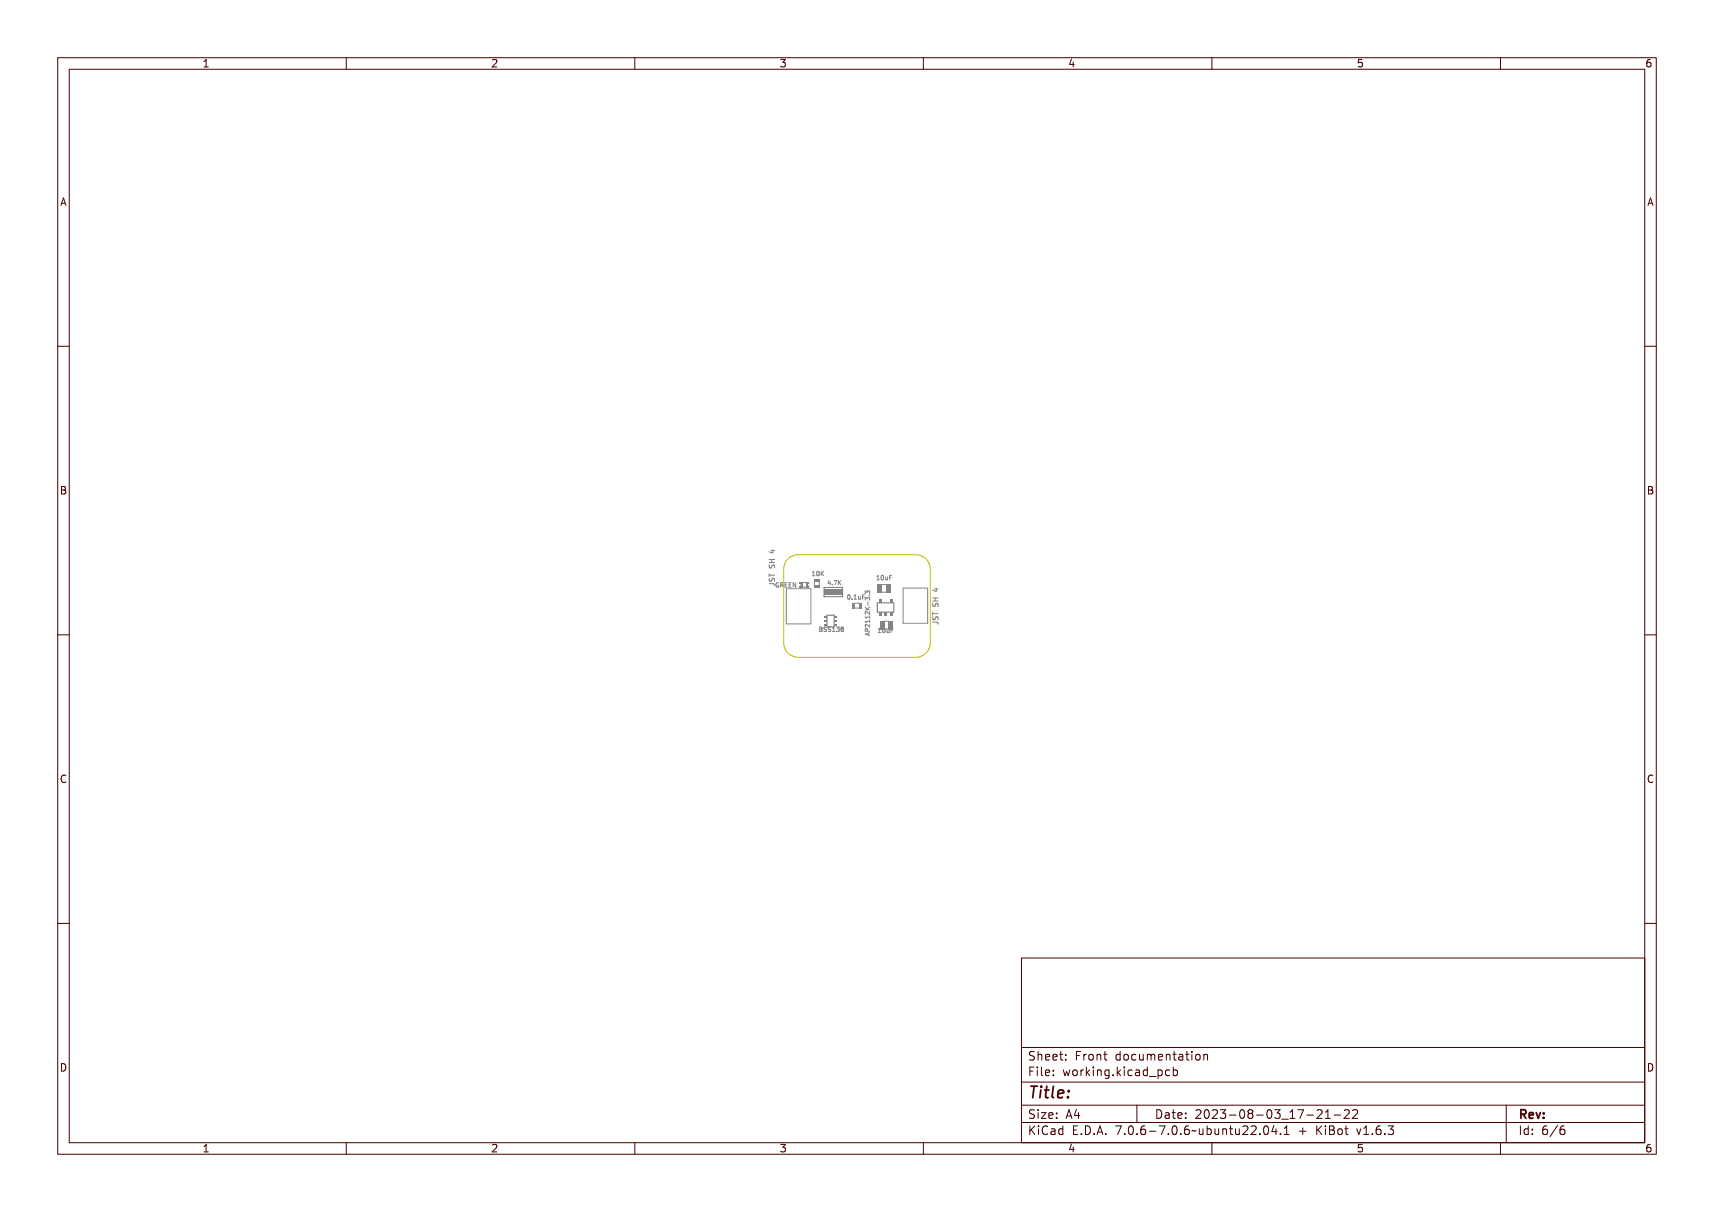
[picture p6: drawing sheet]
<svg xmlns="http://www.w3.org/2000/svg" width="297mm" height="210mm" viewBox="0 0 297 210" stroke-linecap="round" stroke-linejoin="round" font-family="sans-serif">
<g fill="none" stroke="#848484" stroke-width=".17">
<path d="M133.3 99.4v.5M133.3 99.7h.9M133.3 97.5h.9M133.3 96.9h.9M133.3 97.9l.1 .5h.2l.2-.4 .2-.1 .2 .2v.3M133.4 99.5h.1v.2h.8v.2h-.8v.2h-.1zM133.4 97.3h.9v.1h-.4v.3h.4v.1h-.9v-.1h.4v-.3h-.4zM133.4 95.9h.6l.1-.2 .2 .3h-.2v.4h-.1l-.6-.4zM133.5 98.1h.1a.18 .18 0 0 0 0 .3 .18 .18 0 0 0 .2-.1 .29 .29 0 0 1 .5-.2 .29 .29 0 0 1-.1 .5v-.1a.22 .22 0 0 0 0-.3 .22 .22 0 0 0-.3 0 .22 .22 0 0 0 0 .3 .29 .29 0 0 1-.4 0 .29 .29 0 0 1 0-.4zM133.5 96h.5v.3zM133.6 95.4h.6M133.7 96.9v.6"/>
<path d="M133.9 95.3v.5l-.7-.2M140.7 99.1l.3-.1v.7l.2 .1h-.5l.2-.1v-.6l-.2 .1zM141.4 99.1v-.1a.37 .37 0 0 1 .4 .4 .37 .37 0 0 1-.4 .4l-.1-.2zM141.5 99.1a.31 .31 0 0 1 .2 .3 .31 .31 0 0 1-.2 .3zM141.9 99h.1v.4l.5-.4-.3 .3 .3 .5h-.2l-.2-.4-.1 .4h-.1zM152.3 99.8l.3-.1v.7l.1 .1h-.4l.2-.1v-.6l-.2 .1zM152.9 99.8h.1a.37 .37 0 0 1 .3 .3 .37 .37 0 0 1-.3 .4l-.1-.2zM153 99.8a.31 .31 0 0 1 .2 .3 .31 .31 0 0 1-.2 .3zM153.5 99.9h.1l.1 .5 .2-.5v.6l-.1-.1a.18 .18 0 0 1-.2 .1 .18 .18 0 0 1-.1-.2zM154.2 99.7h.4l-.3 .1v.3h.3h-.3v.4h-.1zM133.3 101.1l.8 .1M133.3 100.2v.4l.2 .1 .2-.1 .2-.4h.2l.1 .5"/>
<path d="M133.4 101.1h.6a.26 .26 0 0 1 .3 .2 .26 .26 0 0 1-.1 .3 .21 .21 0 0 0 .1-.2 .21 .21 0 0 0-.3-.2h-.5v.2h-.1zM133.5 100.3l.1 .1a.18 .18 0 0 0 0 .3 .18 .18 0 0 0 .2-.2 .29 .29 0 0 1 .5-.2 .29 .29 0 0 1-.1 .5 .22 .22 0 0 0 0-.3 .22 .22 0 0 0-.3-.1 .22 .22 0 0 0 0 .3 .29 .29 0 0 1-.4 0 .29 .29 0 0 1 0-.4zM134.4 101.1l.3-.1 .1 .2a.27 .27 0 0 0-.4 .2 .27 .27 0 0 0 .3 .3l-.1-.3h.2v.3a.37 .37 0 0 1-.5-.1 .37 .37 0 0 1 .1-.5zM135 101h.2a.21 .21 0 0 1 .2 .2 .21 .21 0 0 1-.1 .2l.2 .4-.3-.3h-.1v.3h-.1zM135.1 101.1h.1a.14 .14 0 0 1 .1 .1 .14 .14 0 0 1-.1 .2h-.1zM135.6 101h.5l-.4 .1v.2h.4l-.4 .1v.3l.4 .1h-.5zM136.2 101h.5l-.3 .1v.2h.3l-.3 .1v.3l.3 .1h-.5zM136.8 101h.2l.2 .6v-.6h.1v.8h-.1l-.3-.7v.7h-.1zM137.4 101l.5 .7v-.7M138.6 101a.3 .3 0 0 1 .2 .3 .3 .3 0 0 1-.2 .3M139 101.7h.7M139 100.9h.7"/>
<path d="M140.2 101a.27 .27 0 0 0-.3 .3 .27 .27 0 0 0 .3 .3M142 109h.3M142.3 109l.1 .1M142.4 108.7l-.4-.1v.8h.3M142.4 109h-.1M142.7 108.7h.2a.18 .18 0 0 1 .2 .1 .18 .18 0 0 1-.1 .3 .21 .21 0 0 1 .2 .2 .21 .21 0 0 1-.3 .2h-.2zM142.8 109.1h.1a.14 .14 0 0 1 .2 .1 .14 .14 0 0 1-.2 .2h-.1zM142.8 108.8h.2v.2h-.2zM143.4 108.7h.3v.1h-.3a.18 .18 0 0 0 .1 .2 .18 .18 0 0 0 .2 .1 .23 .23 0 0 1 0 .3 .23 .23 0 0 1-.4-.1l.1 .1a.18 .18 0 0 0 .3-.2 .18 .18 0 0 0-.3-.1zM143.6 100.6h.2v.5v.3l-.1-.2h-.3zM143.7 100.7v.4h-.3zM144 108.7h.4v.1h-.3a.18 .18 0 0 0 0 .2 .18 .18 0 0 0 .2 .1 .23 .23 0 0 1 0 .3 .23 .23 0 0 1-.4-.1l.1 .1a.18 .18 0 0 0 .3-.2 .18 .18 0 0 0-.3-.1z"/>
<path d="M144.1 101.2h.2v.2h-.2zM144.6 100.6h.4l-.2 .8h-.2l.3-.7zM144.6 108.7h.3v.7l.1 .1h-.4l.2-.1v-.6h-.2zM145.2 100.6v.4l.5-.4-.3 .3 .3 .5-.4-.4-.1 .4zM145.2 108.7a.21 .21 0 0 1 .4 0 .21 .21 0 0 1-.1 .4 .23 .23 0 0 1 0 .3 .23 .23 0 0 1-.3-.1l.1 .1a.17 .17 0 0 0 .2-.1 .17 .17 0 0 0-.2-.2v-.1a.16 .16 0 0 0 .2-.1 .16 .16 0 0 0-.1-.2 .16 .16 0 0 0-.2 .1zM145.9 108.7a.21 .21 0 0 1 .3 0 .21 .21 0 0 1-.1 .4 .22 .22 0 0 1 .1 .3 .22 .22 0 0 1-.3 0 .22 .22 0 0 1 0-.3l-.1-.2zM147 103.2l.1-.1a.37 .37 0 0 1 .3 .4 .37 .37 0 0 1-.3 .4l-.2-.2zM147.1 103.2a.31 .31 0 0 1 .2 .3 .31 .31 0 0 1-.2 .3zM147.7 103.7h.1v.2h-.1zM148.2 103.2l.3-.1v.7l.1 .1h-.4l.2-.1v-.6h-.2zM148.8 103.3h.1l.1 .5 .2-.5v.6v-.1a.18 .18 0 0 1-.3 .1 .18 .18 0 0 1-.1-.2zM149.5 103.1h.4l-.3 .1v.2h.3l-.3 .1v.4h-.1z"/>
<path d="M150 108.7l.7-.2-.2 .1v.3l.2 .2-.7-.3zM150 106.8h.6l.1-.1v.4l-.1-.2h-.5v.2h-.1zM150 106.2h.6l.1-.2v.4l-.1-.1h-.5v.2h-.1zM150 104.7l.3 .3 .4-.3v.1l-.4 .3 .4 .1v.1h-.7v-.1h.3zM150 107.4l.3-.1 .3 .3 .1-.3v.5l-.5-.4-.1 .1v.2h-.1zM150 105.5h.3l.3 .3 .1-.4v.5l-.5-.4-.1 .1v.3h-.1zM150 103.6h.2l.1 .1a.23 .23 0 0 1 .4-.1 .23 .23 0 0 1-.1 .4v-.1a.17 .17 0 0 0-.1-.3 .17 .17 0 0 0-.1 .3h-.1a.16 .16 0 0 0-.1-.2 .16 .16 0 0 0-.2 .1 .16 .16 0 0 0 .1 .2l-.1-.1zM150 102.4l.2-.1 .1 .2a.23 .23 0 0 1 .4-.1 .23 .23 0 0 1-.1 .4v-.1a.17 .17 0 0 0-.1-.3 .17 .17 0 0 0-.1 .2h-.1a.16 .16 0 0 0-.1-.2 .16 .16 0 0 0-.2 .1 .16 .16 0 0 0 .1 .2h-.1zM150 107.9h.3l.1 .3h.3v.2h-.7zM150.1 108.8l.3-.1v.2zM150.1 108h.2v.2h-.2zM150.4 104.3l.1 .2z"/>
<path d="M150.5 109.7v.4M150.6 103.1h.1v.1h-.1zM150.7 109.6l-.8 .3 .8 .3M152.5 108.9h.3v.7h.2h-.4h.1v-.6h-.2zM153.2 109l.1-.1a.37 .37 0 0 1 .3 .4 .37 .37 0 0 1-.3 .3l-.2-.2zM153.3 109a.31 .31 0 0 1 .2 .3 .31 .31 0 0 1-.2 .3zM153.8 109.1h.1l.1 .5 .2-.5v.5h-.1a.18 .18 0 0 1-.2 .1 .18 .18 0 0 1-.1-.3zM154.4 108.9h.5l-.4 .1v.2h.3l-.3 .1v.3h-.1zM161.6 107.8h.8l.1 .3M161.6 106.1v.5M161.6 106.3h.9M161.6 104.1h.9"/>
<path d="M161.6 103.6h.9M161.7 104.5v.5h.3l.1-.4 .3-.1 .1 .2v.4M161.7 106.9l-.1 .3 .2 .2 .2-.1 .2-.4h.3v.5M161.8 107.8h.6a.26 .26 0 0 1 .3 .2 .26 .26 0 0 1-.2 .3 .21 .21 0 0 0 .1-.3 .21 .21 0 0 0-.2-.1h-.5v.2h-.1zM161.8 106.1h.1v.3h.8v.1h-.8v.3h-.1zM161.8 103.9h.9v.1h-.5v.4h.5v.1h-.9v-.1h.3v-.4h-.3zM161.8 102.5h.6l.1-.1 .2 .2h-.2v.4h-.2l-.5-.3zM161.8 107h.1a.21 .21 0 0 0 0 .3 .21 .21 0 0 0 .3 0 .21 .21 0 0 0 0-.2 .28 .28 0 0 1 .4 0 .28 .28 0 0 1-.1 .4v-.1a.22 .22 0 0 0 .1-.3 .22 .22 0 0 0-.3 0 .22 .22 0 0 0-.1 .3 .29 .29 0 0 1-.4 0 .29 .29 0 0 1 0-.4zM161.8 104.7l.1 .1a.18 .18 0 0 0 0 .3 .18 .18 0 0 0 .2-.2 .29 .29 0 0 1 .5-.1 .29 .29 0 0 1-.1 .4 .22 .22 0 0 0 .1-.3 .22 .22 0 0 0-.3-.1 .22 .22 0 0 0-.1 .3 .29 .29 0 0 1-.4 0 .29 .29 0 0 1 0-.4zM161.9 102.6h.5v.3zM161.9 102h.6M162.1 103.6v.5"/>
<path d="M162.2 101.9v.6l-.6-.2"/>
<circle cx="141.5" cy="99.4" r=".07"/>
<circle cx="138.7" cy="101.7" r=".08"/>
<circle cx="146" cy="108.9" r=".13"/>
<circle cx="146" cy="109.2" r=".15"/>
<circle cx="147.2" cy="103.5" r=".07"/>
<circle cx="153.1" cy="100.1" r=".07"/>
<circle cx="153.4" cy="109.3" r=".07"/>
</g>
<g fill="#848484">
<path d="M138.5 101.6h.2v.2h-.2z" fill-rule="evenodd"/>
<path d="M138.6 101.7l.4 .1z" fill-rule="evenodd"/>
<path d="M138.8 100.9h.2v.9h-.2z" fill-rule="evenodd"/>
<path d="M139.7 101.6h.5v.2h-.5z" fill-rule="evenodd"/>
<path d="M139.7 101h.2v.6h-.2z" fill-rule="evenodd"/>
<path d="M139.9 101.5l.1 .1z" fill-rule="evenodd"/>
<path d="M139.9 101l.1 .1z" fill-rule="evenodd"/>
<path d="M138.5 100.9h.3v.2h-.3z" fill-rule="evenodd"/>
<path d="M139.7 100.9h.5v.2h-.5z" fill-rule="evenodd"/>
</g>
<path d="M156.5 101.9h4.2v6.1h-4.2z" fill="none" stroke="#848484" stroke-width=".17"/>
<path d="M142.8 101.8h3.2v1.6h-3.2z" fill="none" stroke="#848484" stroke-width=".2"/>
<path d="M142.8 102.1h3.1v1h-3.1z" fill-rule="evenodd" fill="#848484"/>
<path d="M153.2 107.6h.7" fill="none" stroke="#848484" stroke-width=".17"/>
<g fill="#848484">
<path d="M153.9 107.6h.8v1.4h-.8z" fill-rule="evenodd"/>
<path d="M152.5 107.6h.7v1.4h-.7z" fill-rule="evenodd"/>
</g>
<path d="M152 104.4h2.9v1.7h-2.9z" fill="none" stroke="#848484" stroke-width=".2"/>
<g fill="#848484">
<path d="M152.3 103.8h.5v.6h-.5z" fill-rule="evenodd"/>
<path d="M152.3 106.1h.5v.7h-.5z" fill-rule="evenodd"/>
<path d="M153.2 106.1h.5v.7h-.5z" fill-rule="evenodd"/>
<path d="M154.2 103.8h.5v.6h-.5z" fill-rule="evenodd"/>
<path d="M154.2 106.1h.5v.7h-.5z" fill-rule="evenodd"/>
</g>
<path d="M152.8 101.3h.8M152.8 102.6h.8" fill="none" stroke="#848484" stroke-width=".17"/>
<g fill="#848484">
<path d="M152.1 101.2h.8v1.5h-.8z" fill-rule="evenodd"/>
<path d="M153.6 101.2h.7v1.5h-.7z" fill-rule="evenodd"/>
</g>
<path d="M136.3 102h4.2v6.1h-4.2zM141.1 100.8v.7M142 100.8v.7" fill="none" stroke="#848484" stroke-width=".17"/>
<g fill="#848484">
<path d="M141.1 100.3h.9v.5h-.9z" fill-rule="evenodd"/>
<path d="M141.1 101.4h.9v.5h-.9z" fill-rule="evenodd"/>
</g>
<path d="M148.2 104.5h.7M148.2 105.4h.7" fill="none" stroke="#848484" stroke-width=".17"/>
<g fill="#848484">
<path d="M147.7 104.5h.5v.9h-.5z" fill-rule="evenodd"/>
<path d="M148.9 104.5h.5v.9h-.5z" fill-rule="evenodd"/>
</g>
<path d="M143.3 108.6v-2h1.3v2" fill="none" stroke="#848484" stroke-width=".2"/>
<g fill="#848484">
<path d="M142.9 108.1h.3v.3h-.3z" fill-rule="evenodd"/>
<path d="M144.6 108.1h.4v.3h-.4z" fill-rule="evenodd"/>
<path d="M142.9 107.5h.3v.2h-.3z" fill-rule="evenodd"/>
<path d="M144.6 107.5h.4v.2h-.4z" fill-rule="evenodd"/>
<path d="M142.9 106.8h.3v.3h-.3z" fill-rule="evenodd"/>
<path d="M144.6 106.8h.4v.3h-.4z" fill-rule="evenodd"/>
</g>
<path d="M136.8 96.7l1-.5 .5-.1h20.4a2.54 2.54 0 0 1 2.5 2.6v12.7a2.54 2.54 0 0 1-2.5 2.5h-20.4a2.54 2.54 0 0 1-2.5-2.5v-12.7a2.53 2.53 0 0 1 1-2z" fill="none" stroke="#c2c200" stroke-width=".17"/>
<g fill="none" stroke="#480000" stroke-width=".17">
<path d="M10 10h277v190h-277zM12 12h273v186h-273zM60 10v2M110 10v2M160 10v2M210 10v2M260 10v2M10 60h2M285 60h2M10 110h2M285 110h2M10 160h2"/>
<path d="M285 160h2M177 166h108v32h-108zM60 198v2M110 198v2M160 198v2M177 181.5h108M177 187.5h108M177 191.5h108M177 194.5h108M178.1 195.2h.2v.6l.6-.6h.3l-.6 .6 .6 .8h-.2l-.5-.7-.2 .2v.5h-.2zM178.2 185h.9v.2h-.7v.4h.6v.2h-.6v.7h-.2zM178.3 182.4l.5-.1h.2v.2a.31 .31 0 0 0-.5-.1 .31 .31 0 0 0 0 .5 .5 .5 0 0 1 .6 .6 .5 .5 0 0 1-.8 .2l-.1-.2a.34 .34 0 0 0 .4 .1 .34 .34 0 0 0 .1-.5 .47 .47 0 0 1-.5-.2 .47 .47 0 0 1 .1-.5z"/>
<path d="M178.3 192.5l.5-.1h.2v.2a.31 .31 0 0 0-.5-.1 .31 .31 0 0 0 0 .5 .5 .5 0 0 1 .6 .6 .5 .5 0 0 1-.8 .2l-.1-.2a.34 .34 0 0 0 .4 .1 .34 .34 0 0 0 .1-.5 .47 .47 0 0 1-.5-.2 .47 .47 0 0 1 .1-.5zM179.4 182.2h.2v.6a.35 .35 0 0 1 .4-.1 .35 .35 0 0 1 .2 .4v.6h-.2v-.8h-.4v.8h-.2zM179.5 185.4h.4v.9h.4v.2h-.9v-.2h.3v-.8h-.2zM179.5 192.8h.4v.9h.4v.1h-.9v-.1h.3v-.8h-.2zM179.5 195.6h.4v.9h.4v.1h-.9v-.1h.3v-.8h-.2zM179.7 184.9h.2v.3h-.2zM179.7 192.3h.2v.3h-.2zM179.7 195.1h.2v.3h-.2zM180.6 184.9h.4v1.3l.4 .1v.2l-.5-.2v-1.2h-.3zM180.6 192.8h.8v.1l-.6 .8h.6v.1h-.8v-.1l.6-.8h-.6zM180.7 182.8a.49 .49 0 0 1 .6-.1 .49 .49 0 0 1 .2 .5h-.8a.42 .42 0 0 0 .3 .4 .42 .42 0 0 0 .4-.1v.2a.6 .6 0 0 1-.8-.1 .6 .6 0 0 1 .1-.8zM180.7 195.4l.5-.2h.3v.2a.43 .43 0 0 0-.6 0 .43 .43 0 0 0-.2 .5 .43 .43 0 0 0 .2 .5 .43 .43 0 0 0 .6 0v.2a.66 .66 0 0 1-.8-.1 .66 .66 0 0 1-.1-.8z"/>
<path d="M180.8 182.9l.4-.1 .1 .3h-.6zM181.8 195.6h.2a.45 .45 0 0 1 .5 0 .45 .45 0 0 1 .1 .4v.6h-.1v-.1a.38 .38 0 0 1-.5 .2 .38 .38 0 0 1-.2-.5 .38 .38 0 0 1 .4-.2h.3a.35 .35 0 0 0-.3-.4 .35 .35 0 0 0-.4 .2zM181.9 182.8a.49 .49 0 0 1 .6-.1 .49 .49 0 0 1 .2 .5h-.8a.42 .42 0 0 0 .3 .4 .42 .42 0 0 0 .5-.1v.2a.6 .6 0 0 1-.9-.1 .6 .6 0 0 1 .1-.8zM181.9 185.5a.49 .49 0 0 1 .6-.1 .49 .49 0 0 1 .2 .5h-.8a.42 .42 0 0 0 .3 .4 .42 .42 0 0 0 .5-.1v.2a.6 .6 0 0 1-.9-.1 .6 .6 0 0 1 .1-.8zM181.9 192.9a.49 .49 0 0 1 .6-.1 .49 .49 0 0 1 .2 .5h-.8a.42 .42 0 0 0 .3 .4 .42 .42 0 0 0 .5-.1v.2a.6 .6 0 0 1-.9-.1 .6 .6 0 0 1 .1-.8zM182 196.2l.5-.1a.31 .31 0 0 1-.2 .4 .31 .31 0 0 1-.4-.1zM182 182.9l.4-.1 .1 .3h-.6zM182 185.6l.4-.1 .1 .3h-.6zM182 193l.4-.1 .1 .3h-.6zM183 195.7l.4-.2 .2 .2v-.6h.2v1.5h-.2v-.1a.42 .42 0 0 1-.5 .1 .42 .42 0 0 1-.2-.5zM183.2 195.8l.1-.1a.4 .4 0 0 1 .3 .4 .4 .4 0 0 1-.3 .4l-.2-.2zM183.2 182.3h.2v.4h.4v.1h-.4l.1 .8h.3v.1h-.2a.3 .3 0 0 1-.4-.3v-.6h-.3v-.1h.3z"/>
<path d="M183.3 185.4h.2v.3h-.2zM183.3 186.2h.2v.3h-.2zM183.3 192.8h.2v.3h-.2zM183.3 193.6h.2v.2h-.2zM184.5 182.7h.2v.3h-.2zM184.5 183.5h.2v.2h-.2zM185.2 185.4h.2l.2 .8 .1-.5h.2l.2 .5 .1-.8h.2l-.2 1.1h-.2l-.2-.7-.2 .7h-.1zM185.4 195.2h.9v.2h-.7v.4h.6v.2h-.6v.5h.7v.1h-.9zM185.7 192.4h.2l.5 1.4h-.2l-.1-.3h-.5l-.1 .3h-.2zM185.8 192.6l.2 .7h-.4zM186.6 182.3h.9v.2h-.7v.4h.6v.2h-.6v.6h-.2zM186.7 185.5a.52 .52 0 0 1 .8 .4 .52 .52 0 0 1-.8 .4l-.1-.4z"/>
<path d="M186.8 185.6l.1-.1a.39 .39 0 0 1 .4 .4 .39 .39 0 0 1-.4 .4l-.1-.2zM186.9 196.4h.2v.2h-.2zM187.1 192.4h.2v.9h.2v.2h-.2v.3h-.2v-.3h-.6v-.2zM187.1 192.6v.7h-.4zM187.8 195.2a.76 .76 0 0 1 .9 .7 .76 .76 0 0 1-.9 .7zM188 195.4a.57 .57 0 0 1 .5 .5 .57 .57 0 0 1-.5 .6zM188 182.7h.2v.2a.3 .3 0 0 1 .3-.3 .3 .3 0 0 1 .3 .3 .37 .37 0 0 0-.5-.1 .37 .37 0 0 0-.1 .4v.5h-.2zM188 185.4h.2v.2a.3 .3 0 0 1 .3-.3 .3 .3 0 0 1 .3 .3 .37 .37 0 0 0-.5-.1 .37 .37 0 0 0-.1 .4v.6h-.2zM189.1 184.9h.1v.9l.5-.4h.2l-.4 .4 .5 .7h-.2l-.4-.6-.2 .1v.5h-.1zM189.1 182.8a.52 .52 0 0 1 .8 .4 .52 .52 0 0 1-.8 .4l-.1-.4zM189.2 182.9l.1-.1a.39 .39 0 0 1 .4 .4 .39 .39 0 0 1-.4 .4l-.1-.2zM189.3 196.4h.3v.2h-.3z"/>
<path d="M190.2 182.7h.2v.1a.35 .35 0 0 1 .4-.1 .35 .35 0 0 1 .3 .4v.6h-.2l-.1-.8h-.3l-.1 .8h-.2zM190.3 185.4h.4v.9h.4v.2h-.9v-.2h.4v-.8h-.3zM190.5 195.2h.3l.4 1.4h-.2l-.1-.3h-.5l-.1 .3h-.2zM190.6 184.9h.1v.3h-.1zM190.6 195.4l.2 .7h-.4zM191.4 185.4h.2v.1a.35 .35 0 0 1 .4-.1 .35 .35 0 0 1 .3 .4v.7h-.2l-.1-.9h-.3l-.1 .9h-.2zM191.7 182.3h.1v.4h.4v.1h-.4l.1 .8h.3v.1h-.2a.3 .3 0 0 1-.3-.3v-.6h-.3v-.1h.3zM191.7 196.4h.3v.2h-.3zM192.7 185.5l.3-.2 .3 .2v-.1h.2v1a.53 .53 0 0 1-.8 .4v-.2a.36 .36 0 0 0 .4 .1 .36 .36 0 0 0 .2-.4l-.1 .1a.53 .53 0 0 1-.7-.3 .53 .53 0 0 1 .2-.6zM192.8 185.6l.1-.1a.39 .39 0 0 1 .4 .4 .39 .39 0 0 1-.4 .4l-.1-.2zM193.8 195.2h.9l-.5 1.4h-.2l.5-1.2h-.7zM193.9 182.8l.3-.2 .3 .2v-.6h.2v1.5h-.2v-.1a.42 .42 0 0 1-.6 .1 .42 .42 0 0 1-.1-.5z"/>
<path d="M194.1 182.8a.4 .4 0 0 1 .4 .4 .4 .4 0 0 1-.4 .4l-.2-.4zM194.1 186.2h.3v.3h-.3zM195.1 184.9h.2v.9l.4-.4h.3l-.5 .4 .5 .7h-.2l-.4-.6-.1 .1v.5h-.2zM195.1 182.8a.52 .52 0 0 1 .8 .4 .52 .52 0 0 1-.8 .4l-.1-.4zM195.2 182.9l.1-.1a.39 .39 0 0 1 .4 .4 .39 .39 0 0 1-.4 .4l-.1-.2zM195.3 196.4h.3v.2h-.3zM196.3 185.4h.5v.9h.3v.2h-.9v-.2h.4v-.8h-.3zM196.3 195.4a.5 .5 0 0 1 .7-.1 .5 .5 0 0 1 .1 .6 .52 .52 0 0 1-.4 .8 .52 .52 0 0 1-.5-.8zM196.4 182.8a.39 .39 0 0 1 .4-.2 .39 .39 0 0 1 .3 .3 .4 .4 0 0 0-.6 0 .4 .4 0 0 0 0 .6 .4 .4 0 0 0 .6 0 .41 .41 0 0 1-.4 .3 .41 .41 0 0 1-.4-.3v-.5zM196.5 195.4a.57 .57 0 0 1 .4 .9l-.3 .2a.86 .86 0 0 1-.1-1.1zM196.6 184.9h.2v.3h-.2zM197 191.5v3"/>
<path d="M197.4 182.7h.2v.8l.2 .1 .3-.2v-.7h.2v1h-.2v-.1a.35 .35 0 0 1-.4 .2 .35 .35 0 0 1-.3-.5zM197.6 185.5a.39 .39 0 0 1 .4-.2 .39 .39 0 0 1 .3 .3 .4 .4 0 0 0-.6 0 .4 .4 0 0 0 0 .6 .4 .4 0 0 0 .6 0 .41 .41 0 0 1-.4 .3 .41 .41 0 0 1-.4-.3v-.5zM197.7 196.4h.3v.2h-.3zM198.6 182.7h.1l.2-.1a.22 .22 0 0 0 .2 .2 .22 .22 0 0 0 .2-.2l.2 .3 .1 .8h-.2v-.8l-.1-.1-.2 .1v.8h-.1v-.8l-.2-.1-.1 .1v.8h-.1zM198.7 185.4h.1a.45 .45 0 0 1 .5 0 .45 .45 0 0 1 .2 .4v.7h-.2v-.2a.38 .38 0 0 1-.5 .2 .38 .38 0 0 1-.2-.5 .38 .38 0 0 1 .5-.2h.2a.35 .35 0 0 0-.3-.4 .35 .35 0 0 0-.3 .2zM198.7 195.4l.5-.2h.2v.2a.43 .43 0 0 0-.5 0 .43 .43 0 0 0-.1 .5 .48 .48 0 0 1 .7 0 .48 .48 0 0 1-.1 .7 .48 .48 0 0 1-.7-.1l-.1-.6zM198.8 186l.5-.1a.31 .31 0 0 1-.1 .4 .31 .31 0 0 1-.4-.1zM198.9 195.9a.29 .29 0 0 1 .4 .1 .29 .29 0 0 1-.1 .4 .29 .29 0 0 1-.4-.1zM199.9 185.5l.3-.2 .3 .2v-.6h.2v1.6h-.2v-.2a.42 .42 0 0 1-.5 .1 .42 .42 0 0 1-.2-.5zM199.9 182.8a.49 .49 0 0 1 .6-.1 .49 .49 0 0 1 .2 .5h-.7a.42 .42 0 0 0 .2 .4 .42 .42 0 0 0 .5-.1v.2a.6 .6 0 0 1-.8-.1 .6 .6 0 0 1 0-.8zM200 196h.5v.2h-.5zM200 185.6l.1-.1a.39 .39 0 0 1 .4 .4 .39 .39 0 0 1-.4 .4l-.1-.2z"/>
<path d="M200.1 182.9l.3-.1 .2 .3h-.6zM200.1 192.4a.76 .76 0 0 1 1 .7 .76 .76 0 0 1-1 .7zM200.3 192.6a.57 .57 0 0 1 .6 .5 .57 .57 0 0 1-.6 .6zM200.9 186.8l1.2 .1zM201 195.2h.9l-.5 1.4h-.2l.5-1.2h-.7zM201.1 182.7h.1v.1a.35 .35 0 0 1 .5-.1 .35 .35 0 0 1 .2 .4v.6h-.2v-.8h-.4l-.1 .8h-.1zM201.4 192.8h.2a.45 .45 0 0 1 .5 0 .45 .45 0 0 1 .1 .4v.6h-.1v-.1a.38 .38 0 0 1-.5 .2 .38 .38 0 0 1-.2-.5 .38 .38 0 0 1 .4-.2h.3a.35 .35 0 0 0-.3-.4 .35 .35 0 0 0-.4 .2zM201.6 193.4l.5-.1a.31 .31 0 0 1-.2 .4 .31 .31 0 0 1-.4-.1zM202.2 185.4h.2v.1a.46 .46 0 0 1 .6 0 .46 .46 0 0 1 .1 .6 .39 .39 0 0 1-.2 .4 .39 .39 0 0 1-.5-.2v.6h-.2zM202.5 182.3h.2v.4h.4v.1h-.4v.8h.4v.1h-.2a.3 .3 0 0 1-.4-.3v-.6h-.3v-.1h.3zM202.5 185.6l.1-.1a.4 .4 0 0 1 .4 .4 .4 .4 0 0 1-.4 .4l-.2-.2zM202.5 196.4h.3v.2h-.3z"/>
<path d="M202.8 192.4h.2v.4h.4v.1h-.4l.1 .8h.3v.1h-.2a.3 .3 0 0 1-.4-.3v-.6h-.3v-.1h.3zM203.5 182.7h.2a.45 .45 0 0 1 .4 0 .45 .45 0 0 1 .2 .4v.6h-.2v-.1a.38 .38 0 0 1-.5 .2 .38 .38 0 0 1-.2-.5 .38 .38 0 0 1 .5-.2h.2a.35 .35 0 0 0-.2-.4 .35 .35 0 0 0-.4 .2zM203.5 195.4a.5 .5 0 0 1 .7-.1 .5 .5 0 0 1 .1 .6 .52 .52 0 0 1-.4 .8 .52 .52 0 0 1-.5-.8zM203.6 185.5a.39 .39 0 0 1 .4-.2 .39 .39 0 0 1 .3 .3 .4 .4 0 0 0-.5 0 .4 .4 0 0 0 0 .6 .4 .4 0 0 0 .5 0 .41 .41 0 0 1-.4 .3 .41 .41 0 0 1-.4-.3v-.5zM203.7 183.3l.4-.1a.31 .31 0 0 1-.1 .4 .31 .31 0 0 1-.4-.1zM203.7 195.4a.57 .57 0 0 1 .4 .9l-.2 .2a.86 .86 0 0 1-.2-1.1zM203.9 192.9a.49 .49 0 0 1 .6-.1 .49 .49 0 0 1 .2 .5h-.8a.42 .42 0 0 0 .3 .4 .42 .42 0 0 0 .5-.1v.2a.6 .6 0 0 1-.9-.1 .6 .6 0 0 1 .1-.8zM204 193l.4-.1 .1 .3h-.6zM204.7 184.9h.1v.6a.45 .45 0 0 1 .7 0 .45 .45 0 0 1 0 .6 .39 .39 0 0 1-.2 .4 .39 .39 0 0 1-.5-.2v.2h-.1zM204.9 182.3h.2v.4h.4v.1h-.4v.8h.4v.1h-.2a.3 .3 0 0 1-.4-.3v-.6h-.3v-.1h.3zM204.9 185.6l.1-.1a.39 .39 0 0 1 .4 .4 .39 .39 0 0 1-.4 .4l-.1-.2zM204.9 196.4h.3v.2h-.3z"/>
<path d="M205.3 192.8h.2v.3h-.2zM205.3 193.6h.2v.2h-.2zM205.9 182.7h.5v.9h.3v.1h-.9v-.1h.4v-.8h-.3zM205.9 195.4l.5-.2h.2v.2a.43 .43 0 0 0-.5 0 .43 .43 0 0 0-.1 .5 .48 .48 0 0 1 .7 0 .48 .48 0 0 1-.1 .7 .48 .48 0 0 1-.7-.1l-.1-.6zM206.1 195.9a.29 .29 0 0 1 .4 .1 .29 .29 0 0 1-.1 .4 .29 .29 0 0 1-.4-.1zM206.2 182.2h.2v.3h-.2zM207 196l.3-.1 .5 .1 .2-.1a.38 .38 0 0 1-.7 .2l-.3 .1zM207.1 182.8a.52 .52 0 0 1 .8 .4 .52 .52 0 0 1-.8 .4l-.1-.4zM207.3 182.9l.1-.1a.39 .39 0 0 1 .4 .4 .39 .39 0 0 1-.4 .4l-.2-.2zM207.4 192.5a.53 .53 0 0 1 .8 .1 .53 .53 0 0 1-.3 .7l-.3 .4h.7v.1h-.9v-.1l.3-.4a.49 .49 0 0 0 .2-.7l-.5 .1zM208.3 182.7h.1v.1a.35 .35 0 0 1 .5-.1 .35 .35 0 0 1 .2 .4v.6h-.2v-.8h-.4l-.1 .8h-.1zM208.3 195.6h.1l.1 .8 .2 .1 .2-.2v-.7h.2v1h-.2v-.1a.35 .35 0 0 1-.4 .2 .35 .35 0 0 1-.2-.5z"/>
<path d="M208.7 192.6a.5 .5 0 0 1 .6-.1 .5 .5 0 0 1 .2 .6 .52 .52 0 0 1-.5 .8 .52 .52 0 0 1-.4-.8zM208.9 192.6a.57 .57 0 0 1 .4 .9l-.3 .2a.86 .86 0 0 1-.1-1.1zM209.5 195.1h.2v.6a.45 .45 0 0 1 .6-.1 .45 .45 0 0 1 .1 .7 .39 .39 0 0 1-.3 .4 .39 .39 0 0 1-.4-.2v.1h-.2zM209.7 195.8l.1-.1a.4 .4 0 0 1 .4 .4 .4 .4 0 0 1-.4 .4l-.1-.2zM209.8 192.5a.53 .53 0 0 1 .8 .1 .53 .53 0 0 1-.3 .7l-.3 .4h.7v.1h-.9v-.1l.3-.4a.49 .49 0 0 0 .2-.7l-.5 .1zM210 198v2M210.7 195.6h.2v.8l.2 .1 .2-.2v-.7h.2v1h-.2v-.1a.35 .35 0 0 1-.4 .2 .35 .35 0 0 1-.2-.5zM211 192.4a.46 .46 0 0 1 .6 0 .46 .46 0 0 1 .1 .6l-.1 .1a.45 .45 0 0 1 .2 .6 .45 .45 0 0 1-.6 .2l-.2-.1v-.2a.35 .35 0 0 0 .5 .1 .35 .35 0 0 0 0-.5h-.3v-.2a.28 .28 0 0 0 .4-.1 .28 .28 0 0 0 0-.3 .28 .28 0 0 0-.4 0h-.2zM211.9 195.6h.2v.1a.35 .35 0 0 1 .4-.1 .35 .35 0 0 1 .2 .4v.6h-.2v-.8h-.4v.8h-.2zM212.4 193.2h.5v.2h-.5zM213.3 195.2h.2v.4h.4v.1h-.4v.8h.4v.1h-.2a.3 .3 0 0 1-.4-.3v-.6h-.3v-.1h.3zM213.5 192.6a.5 .5 0 0 1 .6-.1 .5 .5 0 0 1 .2 .6 .52 .52 0 0 1-.5 .8 .52 .52 0 0 1-.4-.8z"/>
<path d="M213.7 192.6a.57 .57 0 0 1 .4 .9l-.3 .2a.86 .86 0 0 1-.1-1.1zM214.3 195.6h.2v.8l.2 .1 .2-.2v-.7h.2v1h-.2v-.1a.35 .35 0 0 1-.4 .2 .35 .35 0 0 1-.2-.5zM214.7 192.5a.41 .41 0 0 1 .7-.1 .41 .41 0 0 1-.2 .7 .42 .42 0 0 1 .2 .6 .42 .42 0 0 1-.7 0 .42 .42 0 0 1 .2-.6l-.3-.2zM215.5 195.3a.53 .53 0 0 1 .8 .1 .53 .53 0 0 1-.3 .7l-.3 .4h.6v.1h-.9v-.1l.4-.4a.49 .49 0 0 0 .2-.8l-.5 .2zM216 193.2h.5v.2h-.5zM216.7 195.3a.53 .53 0 0 1 .8 .1 .53 .53 0 0 1-.3 .7l-.3 .4h.6v.1h-.9v-.1l.4-.4a.49 .49 0 0 0 .2-.8l-.5 .2zM217.1 192.6a.5 .5 0 0 1 .7-.1 .5 .5 0 0 1 .1 .6 .52 .52 0 0 1-.5 .8 .52 .52 0 0 1-.4-.8zM217.3 192.6a.57 .57 0 0 1 .4 .9l-.3 .2a.86 .86 0 0 1-.1-1.1zM218.2 196.4h.2v.2h-.2zM218.2 192.4a.46 .46 0 0 1 .6 0 .46 .46 0 0 1 .1 .6l-.1 .1a.45 .45 0 0 1 .2 .6 .45 .45 0 0 1-.6 .2l-.2-.1v-.2a.35 .35 0 0 0 .5 .1 .35 .35 0 0 0 0-.5h-.3v-.2a.28 .28 0 0 0 .4-.1 .28 .28 0 0 0 0-.3 .28 .28 0 0 0-.4 0h-.2zM219.2 195.4a.5 .5 0 0 1 .6-.1 .5 .5 0 0 1 .2 .6 .52 .52 0 0 1-.5 .8 .52 .52 0 0 1-.5-.8zM219.2 194.2l1.3 .1z"/>
<path d="M219.4 195.4a.57 .57 0 0 1 .3 .9l-.2 .2a.86 .86 0 0 1-.1-1.1zM220.7 192.5l.5-.1v1.3h.3v.1h-.8v-.1h.3v-1.1h-.3zM220.8 195.2h.2v.9h.2v.2h-.2v.3h-.2v-.3h-.6v-.2zM220.8 195.4v.7h-.4zM221.8 196.4h.2v.2h-.2zM221.8 192.4h.9l-.5 1.4h-.2l.5-1.2h-.7zM222.8 195.3l.5-.1v1.3h.3v.1h-.8v-.1h.3v-1.1h-.3zM223.2 193.2h.5v.2h-.5zM224.2 192.5a.53 .53 0 0 1 .8 .1 .53 .53 0 0 1-.3 .7l-.3 .4h.7v.1h-.9v-.1l.3-.4a.49 .49 0 0 0 .2-.7l-.5 .1zM225.4 195.5h.2v.4h.4v.2h-.4v.4h-.2v-.4h-.4v-.2h.4zM225.5 192.5l.5-.1v1.3h.3v.1h-.8v-.1h.3v-1.1h-.3zM226.8 193.2h.5v.2h-.5z"/>
<path d="M227.5 195.2h.2v.6l.6-.6h.2l-.6 .6 .6 .8h-.2l-.5-.7-.1 .2v.5h-.2zM227.8 192.5a.53 .53 0 0 1 .8 .1 .53 .53 0 0 1-.2 .7l-.4 .4h.7v.1h-.9v-.1l.3-.4a.49 .49 0 0 0 .2-.7l-.5 .1zM228.8 195.6h.4v.9h.4v.1h-.9v-.1h.4v-.8h-.3zM229 192.5a.53 .53 0 0 1 .8 .1 .53 .53 0 0 1-.2 .7l-.4 .4h.7v.1h-.9v-.1l.3-.4a.49 .49 0 0 0 .2-.7l-.5 .1zM229.1 195.1h.1v.3h-.1zM229.9 195.2h.4a.35 .35 0 0 1 .5 .2 .35 .35 0 0 1-.3 .5 .41 .41 0 0 1 .3 .5 .41 .41 0 0 1-.5 .2h-.4zM230.1 196h.2a.27 .27 0 0 1 .3 .2 .27 .27 0 0 1-.3 .3h-.2zM230.1 195.4h.2a.23 .23 0 0 1 .3 .2 .23 .23 0 0 1-.3 .2h-.2zM231.2 193.2h1.1M231.2 195.7a.52 .52 0 0 1 .8 .4 .52 .52 0 0 1-.8 .4l-.1-.4zM231.3 195.8l.1-.1a.39 .39 0 0 1 .4 .4 .39 .39 0 0 1-.4 .4l-.1-.2zM232.6 195.2h.1v.4h.4v.1h-.4l.1 .8h.3v.1h-.2a.3 .3 0 0 1-.3-.3v-.6h-.3v-.1h.3z"/>
<path d="M233 192.4l.2-.1h.3l.2 .1 .1 .3-.1 .2-.8 .9h.9M234.4 192.4l.2-.1h.4l.2 .1v.3v.2l-.9 .9h.9M234.6 195.6h.2l.3 .9 .4-.9h.2l-.4 1h-.3zM236 195.3l.5-.1v1.3h.3v.1h-.8v-.1h.3v-1.1h-.3zM237.4 196.4h.3v.2h-.3zM238.4 195.4l.5-.2h.2v.2a.43 .43 0 0 0-.5 0 .43 .43 0 0 0-.1 .5 .48 .48 0 0 1 .7 0 .48 .48 0 0 1-.1 .7 .48 .48 0 0 1-.7-.1l-.1-.6zM238.6 195.9a.29 .29 0 0 1 .4 .1 .29 .29 0 0 1-.1 .4 .29 .29 0 0 1-.4-.1zM239.8 196.4h.3v.2h-.3zM240.7 195.2a.46 .46 0 0 1 .6 0 .46 .46 0 0 1 .1 .6l-.1 .1a.45 .45 0 0 1 .2 .6 .45 .45 0 0 1-.6 .2l-.2-.1v-.2a.35 .35 0 0 0 .5 .1 .35 .35 0 0 0 0-.5l-.3-.1v-.1a.28 .28 0 0 0 .4-.1 .28 .28 0 0 0 0-.3 .28 .28 0 0 0-.4 0h-.2zM260 198v2M261 191.5v6.5M263.2 195.2h.8v.2h-.3v1.1h.3v.1h-.8v-.1h.3v-1.1h-.3z"/>
<path d="M264.4 195.7l.3-.2 .3 .2v-.6h.2v1.5h-.2v-.1a.42 .42 0 0 1-.5 .1 .42 .42 0 0 1-.2-.5zM264.6 195.8l.1-.1a.4 .4 0 0 1 .3 .4 .4 .4 0 0 1-.3 .4l-.2-.2zM265.9 195.6h.2v.3h-.2zM265.9 196.4h.2v.2h-.2zM268.1 195.4l.5-.2h.2v.2a.43 .43 0 0 0-.5 0 .43 .43 0 0 0-.2 .5 .48 .48 0 0 1 .7 0 .48 .48 0 0 1-.1 .7 .48 .48 0 0 1-.6-.1l-.2-.6zM268.2 195.9a.29 .29 0 0 1 .4 .1 .29 .29 0 0 1 0 .4 .29 .29 0 0 1-.4-.1zM269.9 195.2h.2l-.8 1.6h-.2zM270.5 195.4l.5-.2h.2v.2a.43 .43 0 0 0-.5 0 .43 .43 0 0 0-.2 .5 .48 .48 0 0 1 .7 0 .48 .48 0 0 1 0 .7 .48 .48 0 0 1-.7-.1l-.1-.6zM270.6 195.9a.29 .29 0 0 1 .4 .1 .29 .29 0 0 1 0 .4 .29 .29 0 0 1-.4-.1z"/>
<circle cx="196.7" cy="195.9" r=".13"/>
<circle cx="203.9" cy="195.9" r=".13"/>
<circle cx="209" cy="193.1" r=".13"/>
<circle cx="213.8" cy="193.1" r=".13"/>
<circle cx="215" cy="193.4" r=".29"/>
<circle cx="215" cy="192.8" r=".25"/>
<circle cx="217.4" cy="193.1" r=".13"/>
<circle cx="219.5" cy="195.9" r=".13"/>
</g>
<g fill="none" stroke="#480000" stroke-width=".3">
<path d="M178.1 188.4h1.4v.2h-.6v1.7h-.2v-1.7h-.6zM179.9 188.8h.7v1.3h.4v.2h-1.2v-.2h.5v-1.1h-.4zM180.3 188.3h.3v.3h-.3zM181.8 188.4h.2v.4h.6v.2h-.6v1l.2 .1h.4v.2a.55 .55 0 0 1-.8-.5v-.8h-.4v-.2h.4zM183 188.3h.6l.1 1.6 .1 .2h.4v.2a.54 .54 0 0 1-.8-.5v-1.4h-.4zM184.8 189a.65 .65 0 0 1 .8-.1 .65 .65 0 0 1 .3 .7h-1.1a.56 .56 0 0 0 .4 .5 .56 .56 0 0 0 .6-.1v.2a.81 .81 0 0 1-1.1-.1 .81 .81 0 0 1 .1-1.1zM185 189.1l.3-.1a.37 .37 0 0 1 .3 .4h-.8zM186.7 188.9h.3v.4h-.3zM186.7 189.9h.3v.4h-.3zM263.1 192.4a.73 .73 0 0 1 .9 .2v.3l-.3 .3 .5 .6h-.2l-.3-.4-.2-.2h-.2v.6h-.2zM263.3 192.6h.2a.26 .26 0 0 1 .3 .2 .26 .26 0 0 1-.2 .3h-.3zM264.5 192.9a.49 .49 0 0 1 .6-.1 .49 .49 0 0 1 .2 .5h-.8a.42 .42 0 0 0 .3 .4 .42 .42 0 0 0 .4-.1v.2a.6 .6 0 0 1-.8-.1 .6 .6 0 0 1 .1-.8z"/>
<path d="M264.6 193l.3-.1 .2 .3h-.6zM265.5 192.8h.2l.3 .9 .3-.9h.2l-.4 1h-.2zM267.1 192.8h.2v.3h-.2zM267.1 193.6h.2v.2h-.2z"/>
</g>
<text font-size="2.7" fill="#480000" x="178" y="190.3">Title:</text>
<g font-size="2" fill="#480000">
<text x="178" y="183.7">Sheet: Front documentation</text>
<text x="178" y="186.5">File: working.kicad_pcb</text>
<text x="178" y="193.9">Size: A4</text>
<text x="178" y="196.6">KiCad E.D.A. 7.0.6-7.0.6~ubuntu22.04.1 + KiBot v1.6.3</text>
<text x="200" y="193.9">Date: 2023-08-03_17-21-22</text>
<text x="263" y="196.6">Id: 6/6</text>
<text x="263" y="193.9">Rev:</text>
</g>
<g font-size="1.7" fill="#480000">
<text x="35" y="11.7">1</text>
<text x="85" y="11.7">2</text>
<text x="135" y="11.7">3</text>
<text x="185" y="11.7">4</text>
<text x="235" y="11.7">5</text>
<text x="285" y="11.7">6</text>
<text x="10.5" y="35.7">A</text>
<text x="285.5" y="35.7">A</text>
<text x="10.5" y="85.6">B</text>
<text x="285.5" y="85.6">B</text>
<text x="10.5" y="135.7">C</text>
<text x="285.5" y="135.7">C</text>
<text x="10.5" y="185.6">D</text>
<text x="285.5" y="185.6">D</text>
<text x="35" y="199.7">1</text>
<text x="85" y="199.7">2</text>
<text x="135" y="199.7">3</text>
<text x="185" y="199.7">4</text>
<text x="235" y="199.7">5</text>
<text x="285" y="199.7">6</text>
</g>
<g font-size="1" fill="#848484">
<text x="134.3" y="101.8">GREEN</text>
<text x="140.6" y="99.8">10K</text>
<text x="143.3" y="101.4">4.7K</text>
<text x="152.2" y="100.5">10uF</text>
<text x="146.8" y="103.9">0.1uF</text>
<text x="142.6" y="109.5">BSS138</text>
<text x="150.7" y="109.1" transform="rotate(-90 150.7 109.1)">AP2112K-3.3</text>
<text x="152.4" y="109.6">10uF</text>
</g>
</svg>
